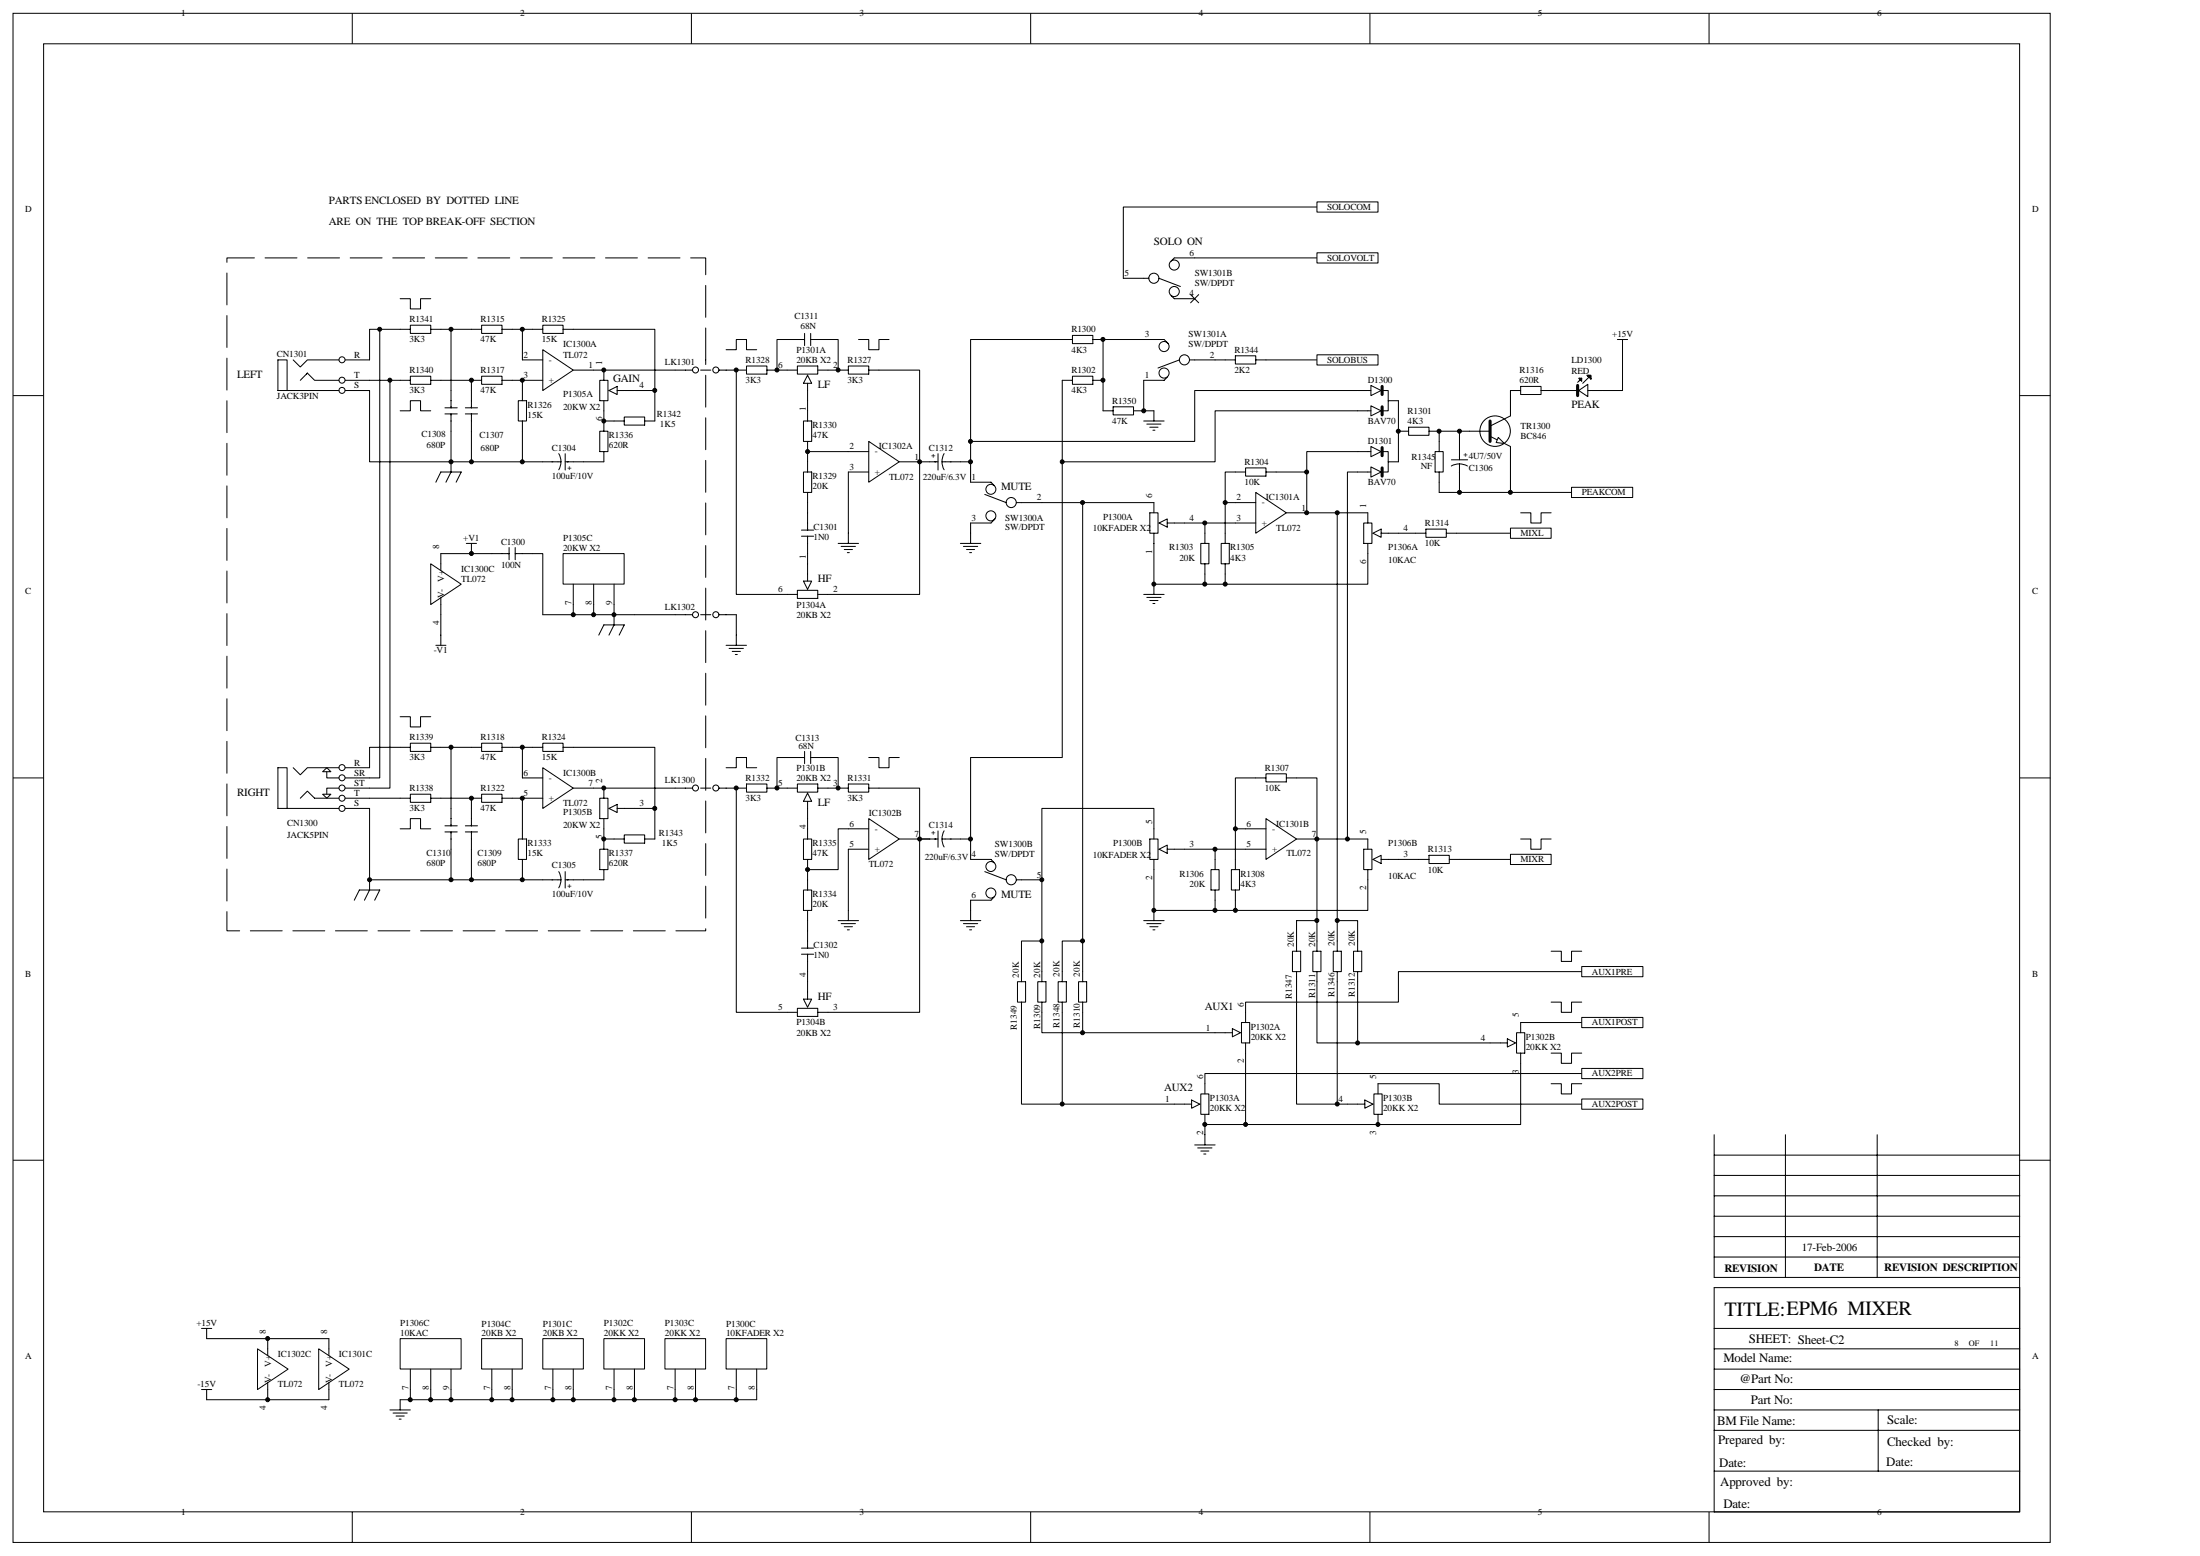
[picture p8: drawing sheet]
<svg xmlns="http://www.w3.org/2000/svg" width="420mm" height="297mm" viewBox="0 0 420 297" stroke-linecap="round" stroke-linejoin="round" font-family="sans-serif">
<g fill="none" stroke="#000" stroke-width=".19">
<path d="M2.5 2.5h389.1v291.9h-389.1zM8.3 8.4h377.4v280.2h-377.4zM67.3 2.5v5.9M132 2.5v5.9M196.8 2.5v5.9M261.6 2.5v5.9M326.4 2.5v5.9M2.5 75.5h5.8M54.8 74.5v-5.8h-1.7v5.8h11.6M56 68.7l1.4 1.4 1.3-1.4h6M58.5 71.4l.2-.2-1.3 1.4M58.7 71.2l1.4 1.4h4.6"/>
<path d="M65.9 74.5h4.7M65.9 68.7h4.7M65.9 72.6h4.7M76.4 72.6h2M76.4 62.9h2M78.4 71.8h3.9v1.6h-3.9zM78.4 62.1h3.9v1.5h-3.9zM82.3 72.6h1.9M82.3 62.9h1.9M90 72.6h2M90 62.9h2M92 62.1h3.9v1.5h-3.9z"/>
<path d="M92 71.8h3.9v1.6h-3.9zM95.9 72.6h1.9M95.9 62.9h1.9M99 76.5h1.6v3.9h-1.6zM99.8 74.5v2M101.7 62.9h2M103.7 62.1h3.8v1.5h-3.8zM107.5 62.9h2M385.7 75.5h5.9M99.8 80.4v1.9M2.5 148.5h5.8M76.4 152.4h2"/>
<path d="M76.4 142.7h2M78.4 151.6h3.9v1.6h-3.9zM78.4 141.9h3.9v1.5h-3.9zM82.3 152.4h1.9M82.3 142.7h1.9M90 152.4h2M90 142.7h2M92 141.9h3.9v1.5h-3.9zM92 151.6h3.9v1.6h-3.9zM95.9 152.4h1.9M95.9 142.7h1.9M99.8 158.2v2"/>
<path d="M101.7 142.7h2M103.7 141.9h3.8v1.5h-3.8zM107.5 142.7h2M385.7 148.5h5.9M99 160.2h1.6v3.9h-1.6zM99.8 164.1v1.9M327.4 216.6v27.3h58.3M341 216.6v27.3M358.5 216.6v27.3M2.5 221.5h5.8M327.4 240h58.3M327.4 236.1h58.3"/>
<path d="M327.4 232.2h58.3M327.4 228.3h58.3M327.4 224.4h58.3M327.4 220.5h58.3M385.7 221.5h5.9M327.4 245.8h58.3v42.8h-58.3zM327.4 253.6h58.3M327.4 257.5h58.3M327.4 261.4h58.3M327.4 265.3h58.3M327.4 269.2h58.3M327.4 273h58.3"/>
<path d="M358.7 269.2v11.6M67.3 288.6v5.9M132 288.6v5.9M196.8 288.6v5.9M261.6 288.6v5.9M326.4 288.6v5.9M327.4 280.8h58.3"/>
<circle cx="65.3" cy="72.6" r=".57"/>
<circle cx="65.3" cy="74.5" r=".57"/>
<circle cx="65.3" cy="68.7" r=".57"/>
</g>
<path d="M103.7 66.8l5.8 3.9-5.8 3.8z" fill="#fff" stroke="#000" stroke-width=".19"/>
<path d="M99.8 68.7h3.9M99.8 72.6h3.9M109.5 70.7h3.9" fill="none" stroke="#000" stroke-width=".19"/>
<path d="M103.7 146.6l5.8 3.9-5.8 3.8z" fill="#fff" stroke="#000" stroke-width=".19"/>
<path d="M99.8 152.4h3.9M99.8 148.5h3.9M109.5 150.5h3.9" fill="none" stroke="#000" stroke-width=".19"/>
<path d="M82.3 107.6l5.8 3.9-5.8 3.9z" fill="#fff" stroke="#000" stroke-width=".19"/>
<g fill="none" stroke="#000" stroke-width=".19">
<path d="M85 77.9h2.3M85 79h2.3M86.1 74.5v3.4M86.1 79v3.3M88.9 77.9h2.3M88.9 79h2.3M90 74.5v3.4M90 79v3.3M114.5 72.6h1.6v3.9h-1.6zM115.3 70.7v1.9M115.3 76.5v1.9M116.3 74.5l1.6-.7v1.5z"/>
<path d="M117.9 74.5h3.3M119.2 79.6h3.9v1.6h-3.9zM128.9 70.7h3.4M133.8 70.7h2M137.3 70.7h3.3M83.2 92.1l1-2h3.9l-1 2M86.1 88.2v1.9l-.9 2M103.7 88.2h3.5M106.7 86.6a3 3 0 0 1 0 3.1M107.9 86.6v3.1M107.9 88.2h3.5M114.5 82.3h1.6v3.9h-1.6z"/>
<path d="M115.3 80.4v1.9M115.3 86.2v2M117.3 80.4h1.9M123.1 80.4h2M84.2 105.7v3.1M84.2 114v3.3M93.9 105.7h3.3M97.2 104.5v2.3M98.4 105.7h3.3M98.4 104.5v2.3M128.9 117.3h3.4M133.8 117.3h2"/>
<path d="M137.3 117.3h3.3M85 157.6h2.3M85 158.8h2.3M86.1 154.3v3.3M86.1 158.8v3.3M88.9 157.6h2.3M88.9 158.8h2.3M90 154.3v3.3M90 158.8v3.3M114.5 152.4h1.6v3.9h-1.6zM115.3 150.5v1.9M115.3 156.3v1.9"/>
<path d="M116.3 154.3l1.6-.7v1.5zM117.9 154.3h3.3M119.2 159.4h3.9v1.6h-3.9zM128.9 150.5h3.4M133.8 150.5h2M137.3 150.5h3.3M103.7 168h3.5M106.7 166.4a3 3 0 0 1 0 3.1M107.9 168h3.5M107.9 166.4v3.1M114.5 162.1h1.6v3.9h-1.6zM115.3 160.2v1.9"/>
<path d="M115.3 166v2M117.3 160.2h1.9M123.1 160.2h2"/>
<circle cx="132.8" cy="70.6" r=".57"/>
<circle cx="136.7" cy="70.6" r=".57"/>
<circle cx="132.8" cy="117.3" r=".57"/>
<circle cx="136.7" cy="117.4" r=".57"/>
<circle cx="132.8" cy="150.4" r=".57"/>
<circle cx="136.7" cy="150.4" r=".57"/>
</g>
<path d="M107.6 105.7h11.6v5.8h-11.6z" fill="#fff"/>
<path d="M84.2 105.7h5.8M103.7 117.3h17.5M107.5 105.7h11.7v5.8h-11.7zM109.5 111.5v3.9M113.4 111.5v3.9M117.3 111.5v3.9M117.3 117.3v2l-1 1.9M114.4 121.2l.9-1.9h3.9l-1 1.9M67.7 171.9l.9-2h3.9l-.9 2M70.6 168v1.9l-1 2" fill="none" stroke="#000" stroke-width=".19"/>
<g fill="#fff" stroke="#000" stroke-width=".19">
<path d="M61.6 147.3l.8-.7 .8 .7z" fill-rule="evenodd"/>
<path d="M61.6 151.6h1.6l-.8 .8z" fill-rule="evenodd"/>
</g>
<g fill="none" stroke="#000" stroke-width=".19">
<path d="M70.6 74.5v13.7h33.1M70.6 72.6h5.8M72.5 62.9v85.6h-6.6M74.5 72.6v77.9h-8.6M76.4 62.9h-5.8v5.8M84.2 72.6h5.8v1.9M84.2 62.9h5.8M86.1 62.9v11.6M97.8 72.6h2M97.8 62.9h3.9M99.8 62.9v5.8M109.5 62.9h15.6v17.5"/>
<path d="M113.4 70.7h15.5M115.3 78.4v2h2M121.2 74.5h3.9M150.3 70.7h2M152.3 69.9h3.9v1.5h-3.9zM154.2 71.6l.8 1.6h-1.6zM154.2 73.2v3.3M156.2 70.7h1.9M86.1 82.3v5.9M90 82.3v5.9M99.8 82.3v5.9M111.4 88.2h3.9"/>
<path d="M89.1 103.7h1.9M90 103.7v2M121.2 117.3h7.7M54.8 154.3v-7.7h-1.7v7.7h11.6M56 146.6l1.4 1.3 1.3-1.3h6M57.4 152.4l1.3-1.4 1.4 1.4h4.6M62.4 147.3v1.2h2.3M64.7 150.5h-2.3v1.1M65.9 154.3h4.7v13.7h33.1M65.9 152.4h10.5M76.4 142.7h-5.8v3.9h-4.7M84.2 152.4h5.8v1.9"/>
<path d="M84.2 142.7h5.8M86.1 142.7v11.6M97.8 152.4h2v5.8M97.8 142.7h3.9M99.8 142.7v5.8M109.5 142.7h15.6v17.5M113.4 150.5h15.5M115.3 158.2v2h2M121.2 154.3h3.9M150.3 150.5h2M152.3 149.7h3.9v1.5h-3.9zM154.2 151.4l.8 1.6h-1.6z"/>
<path d="M154.2 153v3.3M156.2 150.5h1.9M86.1 162.1v5.9M90 162.1v5.9M99.8 166v2M111.4 168h3.9"/>
<circle cx="65.3" cy="150.4" r=".57"/>
<circle cx="65.3" cy="146.5" r=".57"/>
<circle cx="65.3" cy="148.5" r=".57"/>
<circle cx="65.3" cy="152.4" r=".57"/>
<circle cx="65.3" cy="154.3" r=".57"/>
</g>
<path d="M134.8 68.7v-19.5h-91.5v128.5h91.5v-109" fill="none" stroke="#000" stroke-width=".19" stroke-dasharray="6.1 2"/>
<path d="M103.7 255.6h7.7v5.7h-7.7z" fill="#fff"/>
<g fill="none" stroke="#000" stroke-width=".19">
<path d="M150.3 113.5h2M152.3 112.7h3.9v1.5h-3.9zM153.4 110.9h1.6l-.8 1.6zM154.2 107.6v3.3M156.2 113.5h1.9M150.3 193.3h2M152.3 192.5h3.9v1.5h-3.9zM153.4 190.7h1.6l-.8 1.6zM154.2 187.4v3.3M156.2 193.3h1.9M103.7 255.5h7.7v5.8h-7.7zM105.6 261.4v3.9"/>
<path d="M109.5 261.4v3.9"/>
</g>
<path d="M92 255.6h7.7v5.7h-7.7z" fill="#fff"/>
<g fill="none" stroke="#000" stroke-width=".19">
<path d="M140.6 70.7h2M142.6 69.9h3.9v1.5h-3.9zM146.5 70.7h1.9M154.2 78.4v2M160.1 70.7h1.9M162 69.9h3.9v1.5h-3.9zM165.9 70.7h2M153.4 90.1h1.6v3.9h-1.6zM153.4 80.4h1.6v3.9h-1.6zM154.2 84.3v1.9M154.2 88.2v1.9M154.2 94v1.9"/>
<path d="M140.6 150.5h2M142.6 149.7h3.9v1.5h-3.9zM146.5 150.5h1.9M154.2 158.2v2M160.1 150.5h1.9M162 149.7h3.9v1.5h-3.9zM165.9 150.5h2M153.4 169.9h1.6v3.9h-1.6zM153.4 160.2h1.6v3.9h-1.6zM154.2 164.1v1.9M154.2 168v1.9M154.2 173.8v1.9"/>
<path d="M92 255.5h7.7v5.8h-7.7zM93.9 261.4v3.9M97.8 261.4v3.9"/>
</g>
<path d="M165.9 84.3l5.8 3.9-5.8 3.9z" fill="#fff" stroke="#000" stroke-width=".19"/>
<path d="M162 86.2h3.9M162 90.1h3.9M171.7 88.2h3.9" fill="none" stroke="#000" stroke-width=".19"/>
<path d="M165.9 156.3l5.8 3.9-5.8 3.9z" fill="#fff" stroke="#000" stroke-width=".19"/>
<path d="M162 158.2h3.9M162 162.1h3.9M171.7 160.2h3.9" fill="none" stroke="#000" stroke-width=".19"/>
<path d="M49.2 257.5l5.8 3.9-5.8 3.9z" fill="#fff" stroke="#000" stroke-width=".19"/>
<g fill="none" stroke="#000" stroke-width=".19">
<path d="M251.5 39.5h-37v13.6h4.9M221.3 53.1l4.1 1.6M223.7 56.5l.6 .5h3.9M227.4 56.2l1.5 1.6M228.9 56.2l-1.5 1.6M251.5 49.2h-27.2l-.6 .6M140.6 70.7v42.8h9.7M153.7 64.8h-5.3v5.9h1.9M153.7 63.6v2.4M154.2 76.5v1.9M154.8 64.8h5.3v5.9h-2M154.8 63.6v2.4"/>
<path d="M167.9 70.7h7.7v42.8h-17.5M204.8 64h3.9v1.6h-3.9zM204.8 71.8h3.9v1.6h-3.9zM204.8 64.8h-19.4v23.4M204.8 72.6h-1.9v72h-17.5v15.6M208.7 64.8h2M208.7 72.6h2M210.7 78.4h1.9M212.6 77.7h3.9v1.5h-3.9zM216.5 78.4h1.9M218.4 64.8h3.9l.8 .8M220.4 78.4v2"/>
<path d="M222.9 72l-.6 .6h-3.9M225.2 68.7l-4 1.6M227.2 68.7h8.7M235.9 67.9h3.9v1.6h-3.9zM239.8 68.7h11.7M154.2 95.9v5.3M162 86.2h-7.8v2M162 90.1v13.6M175.6 88.2h3.5M179.1 86.6v3.1M179.9 88.2h5.5v3.9h3.9l.5 .5M180.3 86.6a3.2 3.2 0 0 0 0 3.1"/>
<path d="M188.1 94.4l4.1 1.5M190 99.1l-.7 .7h-3.9v3.9M194.1 95.9h4.9M218.4 80.4h3.9M219 81h2.7M219.6 81.6h1.6M220.2 82.1h.4M140.6 117.3v5.9M153.1 101.2h2.3M153.1 102.4h2.3M154.2 102.4v5.2M160.1 103.7h3.9"/>
<path d="M160.6 104.3h2.8M161.2 104.9h1.6M161.8 105.5h.4M183.4 103.7h3.9M184 104.3h2.7M184.6 104.9h1.5M185.2 105.5h.4M138.7 123.2h3.9M139.2 123.8h2.8M139.8 124.4h1.6M140.4 124.9h.4M140.6 150.5v42.8h9.7"/>
<path d="M153.7 144.6h-5.3v5.9h1.9M153.7 143.4v2.4M154.2 156.3v1.9M154.8 144.6h5.3v5.9h-2M154.8 143.4v2.4M167.9 150.5h7.7v42.8h-17.5M179.1 158.6v3.1M180.3 158.6a3.2 3.2 0 0 0 0 3.1M154.2 166v2M154.2 175.7v5.3M160.1 175.7h3.9M160.6 176.3h2.8"/>
<path d="M161.2 176.9h1.6M161.8 177.5h.4M162 162.1v13.6M175.6 160.2h3.5M179.9 160.2h5.5v3.9h3.9l.5 .6M183.4 175.7h3.9M184 176.3h2.7M184.6 176.9h1.5M185.2 177.5h.4M188.1 166.4l4.1 1.6M189.8 171.3l-.5 .6h-3.9v3.8M194.1 168h4.9"/>
<path d="M153.1 181h2.3M153.1 182.2h2.3M154.2 182.2v5.2M194.3 187.4h1.6v3.9h-1.6zM195.1 185.5v1.9M195.1 191.3v2M198.2 187.4h1.6v3.9h-1.6zM199 185.5v1.9M199 191.3v2M202.1 187.4h1.6v3.9h-1.6zM202.9 185.5v1.9M202.9 191.3v2"/>
<path d="M206 187.4h1.5v3.9h-1.5zM206.8 185.5v1.9M206.8 191.3v2M51.1 255.5v3.2M51.1 263.9v3.3"/>
<circle cx="220.4" cy="53.1" r=".96"/>
<circle cx="224.3" cy="55.7" r=".96"/>
<circle cx="224.3" cy="50.6" r=".96"/>
<circle cx="222.3" cy="71.2" r=".96"/>
<circle cx="222.3" cy="66.2" r=".96"/>
<circle cx="226.2" cy="68.7" r=".96"/>
<circle cx="189.2" cy="98.5" r=".96"/>
<circle cx="189.2" cy="93.4" r=".95"/>
<circle cx="193.1" cy="95.9" r=".96"/>
<circle cx="189.2" cy="170.5" r=".96"/>
<circle cx="189.2" cy="165.4" r=".95"/>
<circle cx="193.1" cy="167.9" r=".96"/>
</g>
<g fill="#fff" stroke="#000" stroke-width=".19">
<path d="M251.5 38.5h11.7v2h-11.7z" fill-rule="evenodd"/>
<path d="M251.5 48.3h11.7v1.9h-11.7z" fill-rule="evenodd"/>
<path d="M251.5 67.7h11.7v2h-11.7z" fill-rule="evenodd"/>
</g>
<g fill="none" stroke="#000" stroke-width=".19">
<path d="M247.6 179.6v2M251.5 179.6v2M255.4 179.6v2M259.3 179.6v2M232.1 197.1h3.3M235.4 196.4l1.5 .7-1.5 .8zM237.1 195.2h1.6v3.9h-1.6zM237.9 193.3v1.9M237.9 199.1v1.9M246.8 181.6h1.6v3.9h-1.6zM247.6 185.5v1.9M250.7 181.6h1.6v3.9h-1.6z"/>
<path d="M251.5 185.5v1.9M254.6 181.6h1.6v3.9h-1.6zM255.4 185.5v1.9M258.5 181.6h1.6v3.9h-1.6zM259.3 185.5v1.9M284.6 199.1h3.3M287.9 198.3l1.5 .8-1.5 .8zM289.6 197.1h1.6v3.9h-1.6zM290.4 195.2v1.9M290.4 201v2"/>
</g>
<path d="M115.3 255.6h7.8v5.7h-7.8z" fill="#fff"/>
<g fill="none" stroke="#000" stroke-width=".19">
<path d="M224.3 210.8h3.3M227.6 210l1.5 .8-1.5 .8zM229.3 208.8h1.6v3.9h-1.6zM230.1 206.9v1.9M230.1 212.7v2M257.3 210.8h3.4M260.7 210l1.5 .8-1.5 .8zM262.4 208.8h1.6v3.9h-1.6zM263.2 206.9v1.9M263.2 212.7v2M115.3 255.5h7.8v5.8h-7.8zM117.3 261.4v3.9"/>
<path d="M121.2 261.4v3.9"/>
</g>
<path d="M127 255.6h7.8v5.7h-7.8z" fill="#fff"/>
<path d="M127 255.5h7.8v5.8h-7.8zM128.9 261.4v3.9M132.8 261.4v3.9" fill="none" stroke="#000" stroke-width=".19"/>
<path d="M239.8 94l5.9 3.9-5.9 3.9z" fill="#fff" stroke="#000" stroke-width=".19"/>
<path d="M235.9 95.9h3.9M235.9 99.8h3.9M245.7 97.9h3.9" fill="none" stroke="#000" stroke-width=".19"/>
<path d="M241.8 156.3l5.8 3.9-5.8 3.9z" fill="#fff" stroke="#000" stroke-width=".19"/>
<path d="M237.9 158.2h3.9M237.9 162.1h3.9M247.6 160.2h3.9" fill="none" stroke="#000" stroke-width=".19"/>
<path d="M60.9 257.5l5.8 3.9-5.8 3.9z" fill="#fff" stroke="#000" stroke-width=".19"/>
<path d="M260.4 99.8h1.6v3.9h-1.6zM261.2 97.9v1.9M261.2 103.7v2M262.2 101.8l1.6-.8v1.6zM263.8 101.8h3.3M260.4 162.1h1.6v3.9h-1.6zM261.2 160.2v1.9M261.2 166v2M262.2 164.1l1.6-.8v1.5zM263.8 164.1h3.3M62.8 255.5v3.2M62.8 263.9v3.3" fill="none" stroke="#000" stroke-width=".19"/>
<path d="M76.4 255.6h11.7v5.7h-11.7z" fill="#fff"/>
<g fill="none" stroke="#000" stroke-width=".19">
<path d="M288.5 74.5h1.9M290.4 73.8h3.9v1.5h-3.9zM294.3 74.5h1.9M235.9 90.1h2M237.9 89.3h3.9v1.6h-3.9zM241.8 90.1h1.9M267.1 82.3h1.9M269 81.6h3.9v1.5h-3.9zM272.9 82.3h2M274.1 86.2h1.5v3.9h-1.5zM274.9 84.3v1.9M274.9 90.1v2"/>
<path d="M229.3 103.7h1.6v3.9h-1.6zM230.1 101.8v1.9M230.1 107.6v2M233.2 103.7h1.6v3.9h-1.6zM234 101.8v1.9M234 107.6v2M270.4 101.8h1.9M272.3 101h3.9v1.6h-3.9zM276.2 101.8h2M239.8 148.5h2M241.8 147.7h3.9v1.6h-3.9zM245.7 148.5h1.9"/>
<path d="M231.3 166h1.5v3.9h-1.5zM232.1 164.1v1.9M232.1 169.9v2M235.2 166h1.5v3.9h-1.5zM235.9 164.1v1.9M235.9 169.9v2M271 164.1h1.9M272.9 163.3h3.9v1.5h-3.9zM276.8 164.1h1.9M76.4 255.5h11.7v5.8h-11.7zM78.4 261.4v3.9M82.3 261.4v3.9"/>
<path d="M86.1 261.4v3.9"/>
</g>
<g fill="#fff" stroke="#000" stroke-width=".19">
<path d="M261.8 73.6l2 .9-2 1z" fill-rule="evenodd"/>
<path d="M261.8 77.5l2 .9-2 1z" fill-rule="evenodd"/>
</g>
<path d="M259.3 74.5h2.5M259.3 78.4h2.5M264.1 74.5h1v3.9h-1M265.1 76.5h2" fill="none" stroke="#000" stroke-width=".19"/>
<path d="M264 73.8v1.5M264 77.7v1.5" fill="none" stroke="#000" stroke-width=".58"/>
<g fill="#fff" stroke="#000" stroke-width=".19">
<path d="M261.8 85.2l2 1-2 1z" fill-rule="evenodd"/>
<path d="M261.8 89.1l2 1-2 1z" fill-rule="evenodd"/>
</g>
<path d="M288.5 76.5v1.9M288.5 79.4l-3.9 1.9M259.3 86.2h2.5M259.3 90.1h2.5M264.1 86.2h1v3.9h-1M265.1 88.2h2M280.7 82.3h3.7M284.6 83.3l3.9 1.9M288.5 86.2v2" fill="none" stroke="#000" stroke-width=".19"/>
<path d="M264 85.4v1.6M264 89.3v1.6" fill="none" stroke="#000" stroke-width=".58"/>
<path d="M286.1 83.5l1.2 1.2-1.6-.2z" fill="#fff" stroke="#000" stroke-width=".19"/>
<g fill="none" stroke="#000" stroke-width=".19">
<path d="M288.5 78.4v1M298.2 74.5h1.9M304 74.5h2M288.5 85.2v1"/>
<circle cx="285.5" cy="82.3" r="2.91"/>
</g>
<path d="M284.6 80.4v3.9" fill="none" stroke="#000" stroke-width=".58"/>
<path d="M301.5 74.5l1.7-1.1v2.3z" fill="#fff" stroke="#000" stroke-width=".19"/>
<g fill="none" stroke="#000" stroke-width=".19">
<path d="M259.3 74.5h-31.1v9.8h-42.8M259.3 78.4h-27.2v9.8h-29.2M267.1 76.5v11.7M288.5 74.5v2M296.2 74.5h2M300.1 74.5h1M301.7 72.2l.2 .4M302.1 72.2v.6l-.6-.6h.6l-.8 .8M303.2 74.5h.8M303.5 72l.3 .4v-.2M303.5 71.6l-.3 .2M303.6 71.8v.2"/>
<path d="M303.8 72.2v-.6h-.7l.4 .4-1.2 1.2M303.8 71.8h-.3l.3 .4M308.9 64.8h1.9M309.9 64.8v9.7h-3.9M199 95.9h7.8v89.6M234 95.9h1.9M235.9 90.1h-1.9v11.7M235.9 99.8h-5.8v2M243.7 90.1h5.9M255.4 97.9v81.7M259.3 86.2h-9.7v11.7h11.6M259.3 90.1h-2v70.1"/>
<path d="M277.2 89a3.2 3.2 0 0 1 3.1 0M277.2 87.8h3.1M278.7 82.3v5.5M278.7 88.6v3.5M280.7 82.3h-5.8v2M288.5 88.2v5.8h-13.6M290.4 97.9h2v1.9h1.9v-1.9h1.9M218.4 113.5h3.9M219 114h2.7M219.6 114.6h1.6M220.2 115.2h.4M220.4 111.5v2"/>
<path d="M261.2 105.7v5.8h-31.1M267.1 101.8h3.3M278.2 101.8h10.3M235.9 158.2h2M239.8 148.5h-3.9v15.6M247.6 148.5h3.9v11.7M199 179.6h-3.9v5.9M199 168v17.5M206.8 179.6h-3.9v5.9M218.4 175.7h3.9M219 176.3h2.7M219.6 176.9h1.6"/>
<path d="M220.2 177.5h.4M220.4 173.8v1.9M237.9 162.1h-5.8v2M251.5 160.2h9.7M251.5 175.7h-3.9v3.9M251.5 160.2v19.4M255.4 175.7h3.9v3.9M261.2 168v5.8h-29.1M267.1 164.1h3.9M278.7 164.1h9.8M290.4 160.2h2v1.9h1.9v-1.9h1.9M195.1 193.3v17.5h7.8"/>
<path d="M199 193.3v3.8h7.8M202.9 193.3v17.5h21.4M206.8 193.3v3.8h25.3M247.6 187.4v23.4h7.8M251.5 187.4v11.7h33.1M255.4 187.4v23.4h1.9M259.3 187.4v11.7M290.4 195.2h11.7M296.2 181.6h2v1.9h1.9v-1.9h2M296.2 191.3h2v2h1.9v-2h2M302.1 185.5h-35v5.8h-29.2v2M228.2 218.6h3.9"/>
<path d="M228.7 219.1h2.8M229.3 219.7h1.6M237.9 201v13.7M263.2 206.9h11.7v3.9h27.2M290.4 203v11.7h-60.3v3.9M296.2 201h2v2h1.9v-2h2M296.2 206.9h2v1.9h1.9v-1.9h2M302.1 204.9h-72v2M229.9 220.3h.4"/>
</g>
<path d="M301.3 73.6v1.9" fill="none" stroke="#000" stroke-width=".58"/>
<g fill="#fff" stroke="#000" stroke-width=".19">
<path d="M288.5 100.8h7.7v2h-7.7z" fill-rule="evenodd"/>
<path d="M288.5 163.1h7.7v1.9h-7.7z" fill-rule="evenodd"/>
<path d="M300.1 93h11.7v2h-11.7z" fill-rule="evenodd"/>
</g>
<path d="M288.5 94h11.6" fill="none" stroke="#000" stroke-width=".19"/>
<g fill="#fff" stroke="#000" stroke-width=".19">
<path d="M302.1 184.5h11.7v2h-11.7z" fill-rule="evenodd"/>
<path d="M302.1 194.2h11.7v2h-11.7z" fill-rule="evenodd"/>
<path d="M302.1 209.8h11.7v2h-11.7z" fill-rule="evenodd"/>
<path d="M302.1 204h11.7v1.9h-11.7z" fill-rule="evenodd"/>
</g>
<g fill="none" stroke="#000" stroke-width=".19">
<path d="M76.4 57h2v2h1.9v-2h2M76.4 78.4h2v-1.9h1.9v1.9h2M99.8 72.6v1.9M138.7 66.8h1.9v-2h2v2h1.9M164 64.8h1.9v2h2v-2h1.9M218.4 64.8h-7.7v13.6M218.4 72.6v5.8h2M206.8 95.9h13.6v2M219.6 97.9h1.6v3.9h-1.6zM221.3 99.8l1.6-.7v1.5zM222.9 99.8h7.2M274.9 92.1v1.9"/>
<path d="M278.7 92.1v1.9M84.2 117.3v5.9M109.5 115.4v1.9M113.4 115.4v1.9M117.3 115.4v1.9M220.4 101.8v9.7h9.7v-1.9M234 109.6v1.9M76.4 136.8h2v2h1.9v-2h2M83.2 123.2h2M76.4 158.2h2v-1.9h1.9v1.9h2M138.7 146.6h1.9v-2h2v2h1.9M165.9 144.6h2v2h1.9v-2h1.9"/>
<path d="M219.6 160.2h1.6v3.9h-1.6zM220.4 164.1v9.7h11.7v-1.9M220.4 160.2v-5.9h-21.4v13.7M221.3 162.1l1.6-.8v1.6zM222.9 162.1h9.2M235.9 171.9v1.9M38.5 253.6h1.9M39.5 253.6v1.9h23.3M38.5 265.3h1.9M39.5 265.3v1.9h23.3M74.5 269.2h3.9M75.1 269.7h2.7"/>
<path d="M75.6 270.3h1.6M76.2 270.9h.4M78.4 265.3v1.9M82.3 265.3v1.9M86.1 265.3v1.9M93.9 265.3v1.9M97.8 265.3v1.9M105.6 265.3v1.9M109.5 265.3v1.9M117.3 265.3v1.9M121.2 265.3v1.9M128.9 265.3v1.9"/>
<path d="M144.5 267.2h-68.1v2"/>
</g>
<path d="M138.7 255.6h7.7v5.7h-7.7z" fill="#fff"/>
<path d="M90 105.7h3.9M101.7 105.7h2v11.6M162 158.2h-1.9v7.8h-5.9M138.7 255.5h7.7v5.8h-7.7zM132.8 265.3v1.9M140.6 261.4v5.8M144.5 261.4v5.8" fill="none" stroke="#000" stroke-width=".19"/>
<g fill="#000" stroke="#000" stroke-width=".19">
<circle cx="72.5" cy="62.9" r=".38"/>
<circle cx="74.5" cy="72.6" r=".38"/>
<circle cx="86.1" cy="62.9" r=".38"/>
<circle cx="90" cy="72.6" r=".38"/>
<circle cx="99.7" cy="72.6" r=".38"/>
<circle cx="99.8" cy="62.9" r=".38"/>
<circle cx="115.3" cy="70.6" r=".38"/>
<circle cx="125" cy="74.5" r=".38"/>
<circle cx="140.6" cy="70.6" r=".38"/>
<circle cx="148.4" cy="70.6" r=".38"/>
<circle cx="160.1" cy="70.6" r=".38"/>
<circle cx="210.6" cy="72.6" r=".38"/>
<circle cx="210.6" cy="64.8" r=".38"/>
<circle cx="218.4" cy="78.4" r=".38"/>
<circle cx="86.1" cy="88.2" r=".38"/>
<circle cx="90" cy="88.2" r=".38"/>
<circle cx="99.7" cy="88.2" r=".38"/>
<circle cx="115.3" cy="80.4" r=".38"/>
<circle cx="154.2" cy="86.2" r=".38"/>
<circle cx="175.6" cy="88.2" r=".38"/>
<circle cx="185.3" cy="84.3" r=".38"/>
<circle cx="185.3" cy="88.2" r=".38"/>
<circle cx="202.9" cy="88.2" r=".38"/>
<circle cx="206.7" cy="95.9" r=".38"/>
<circle cx="230.1" cy="99.8" r=".38"/>
<circle cx="234" cy="95.9" r=".38"/>
<circle cx="249.5" cy="90.1" r=".38"/>
<circle cx="249.5" cy="97.9" r=".38"/>
<circle cx="255.4" cy="97.9" r=".38"/>
<circle cx="267" cy="82.3" r=".38"/>
<circle cx="274.8" cy="82.3" r=".38"/>
<circle cx="278.7" cy="82.3" r=".38"/>
<circle cx="278.7" cy="94" r=".38"/>
<circle cx="288.5" cy="94" r=".38"/>
<circle cx="90" cy="105.7" r=".38"/>
<circle cx="109.5" cy="117.3" r=".38"/>
<circle cx="113.4" cy="117.3" r=".38"/>
<circle cx="117.3" cy="117.3" r=".38"/>
<circle cx="220.4" cy="111.5" r=".38"/>
<circle cx="230.1" cy="111.5" r=".38"/>
<circle cx="234" cy="111.5" r=".38"/>
<circle cx="86.1" cy="142.6" r=".38"/>
<circle cx="90" cy="152.4" r=".38"/>
<circle cx="99.7" cy="142.6" r=".38"/>
<circle cx="99.7" cy="152.4" r=".38"/>
<circle cx="115.3" cy="150.4" r=".38"/>
<circle cx="125" cy="154.3" r=".38"/>
<circle cx="140.6" cy="150.4" r=".38"/>
<circle cx="148.4" cy="150.4" r=".38"/>
<circle cx="160.1" cy="150.4" r=".38"/>
<circle cx="235.9" cy="158.2" r=".38"/>
<circle cx="70.6" cy="167.9" r=".38"/>
<circle cx="86.1" cy="167.9" r=".38"/>
<circle cx="90" cy="167.9" r=".38"/>
<circle cx="99.8" cy="167.9" r=".38"/>
<circle cx="115.3" cy="160.2" r=".38"/>
<circle cx="154.2" cy="166" r=".38"/>
<circle cx="175.6" cy="160.2" r=".38"/>
<circle cx="185.3" cy="160.2" r=".38"/>
<circle cx="199" cy="179.6" r=".38"/>
<circle cx="199" cy="167.9" r=".38"/>
<circle cx="206.7" cy="179.6" r=".38"/>
<circle cx="220.4" cy="173.8" r=".38"/>
<circle cx="232" cy="173.8" r=".38"/>
<circle cx="232" cy="162.1" r=".38"/>
<circle cx="235.9" cy="173.8" r=".38"/>
<circle cx="251.5" cy="175.7" r=".38"/>
<circle cx="251.5" cy="160.2" r=".38"/>
<circle cx="255.4" cy="175.7" r=".38"/>
<circle cx="257.3" cy="160.2" r=".38"/>
<circle cx="206.7" cy="197.1" r=".38"/>
<circle cx="259.3" cy="199.1" r=".38"/>
<circle cx="202.9" cy="210.8" r=".38"/>
<circle cx="230.1" cy="214.6" r=".38"/>
<circle cx="237.9" cy="214.6" r=".38"/>
<circle cx="255.4" cy="210.8" r=".38"/>
<circle cx="263.2" cy="214.6" r=".38"/>
<circle cx="51.1" cy="255.5" r=".38"/>
<circle cx="51.1" cy="267.2" r=".38"/>
<circle cx="78.3" cy="267.2" r=".38"/>
<circle cx="82.2" cy="267.2" r=".38"/>
<circle cx="86.1" cy="267.2" r=".38"/>
<circle cx="93.9" cy="267.2" r=".38"/>
<circle cx="97.8" cy="267.2" r=".38"/>
<circle cx="105.6" cy="267.2" r=".38"/>
<circle cx="109.5" cy="267.2" r=".38"/>
<circle cx="117.3" cy="267.2" r=".38"/>
<circle cx="121.1" cy="267.2" r=".38"/>
<circle cx="128.9" cy="267.2" r=".38"/>
<circle cx="132.8" cy="267.2" r=".38"/>
<circle cx="140.6" cy="267.2" r=".38"/>
</g>
<text font-size="3.9" x="329.3" y="251.2">TITLE:EPM6 MIXER</text>
<g font-size="2.5">
<text x="334" y="256.3">SHEET: Sheet-C2</text>
<text x="329.1" y="260">Model Name:</text>
<text x="332.2" y="264.1">@Part No:</text>
<text x="334.4" y="268">Part No:</text>
<text x="328" y="272.1">BM File Name:</text>
<text x="328.2" y="275.6">Prepared by:</text>
<text x="360.4" y="276">Checked by:</text>
<text x="360.4" y="271.9">Scale:</text>
<text x="328.3" y="280.1">Date:</text>
<text x="360.2" y="279.9">Date:</text>
<text x="328.5" y="283.8">Approved by:</text>
<text x="329.1" y="287.8">Date:</text>
</g>
<g font-size="2.1">
<text x="62.8" y="39">PARTS ENCLOSED BY DOTTED LINE</text>
<text x="62.8" y="42.9">ARE ON THE TOP BREAK-OFF SECTION</text>
<text x="220.4" y="46.8">SOLO ON</text>
<text x="45.3" y="72.1">LEFT</text>
<text x="117.1" y="72.9">GAIN</text>
<text x="156.2" y="74">LF</text>
<text x="300.1" y="77.9">PEAK</text>
<text x="191.2" y="93.5">MUTE</text>
<text x="156.2" y="111">HF</text>
<text x="45.3" y="151.9">RIGHT</text>
<text x="156.2" y="153.8">LF</text>
<text x="191.2" y="171.4">MUTE</text>
<text x="156.2" y="190.8">HF</text>
<text x="230.1" y="192.8">AUX1</text>
<text x="222.3" y="208.3">AUX2</text>
<text x="344.1" y="238.9">17-Feb-2006</text>
<text x="329.3" y="242.8">REVISION</text>
<text x="346.4" y="242.6">DATE</text>
<text x="359.9" y="242.6">REVISION DESCRIPTION</text>
</g>
<g font-size="1.8">
<text x="34.6" y="3.1">1</text>
<text x="99.4" y="3.1">2</text>
<text x="164.2" y="3.1">3</text>
<text x="228.9" y="3.1">4</text>
<text x="293.7" y="3.1">5</text>
<text x="358.5" y="3.1">6</text>
<text x="4.8" y="40.4">D</text>
<text x="253.5" y="40.1">SOLOCOM</text>
<text x="388.1" y="40.4">D</text>
<text x="214.7" y="52.7">5</text>
<text x="227.2" y="48.8">6</text>
<text x="228.2" y="52.7">SW1301B</text>
<text x="253.5" y="49.8">SOLOVOLT</text>
<text x="227.2" y="56.6">4</text>
<text x="228.2" y="54.7">SW/DPDT</text>
<text x="78.2" y="61.5">R1341</text>
<text x="78.2" y="65.4">3K3</text>
<text x="91.8" y="61.5">R1315</text>
<text x="91.8" y="65.4">47K</text>
<text x="103.5" y="61.5">R1325</text>
<text x="103.5" y="65.4">15K</text>
<text x="151.7" y="60.9">C1311</text>
<text x="152.9" y="62.8">68N</text>
<text x="204.6" y="63.4">R1300</text>
<text x="218.6" y="64.4">3</text>
<text x="227" y="64.4">SW1301A</text>
<text x="307.9" y="64.4">+15V</text>
<text x="52.9" y="68.1">CN1301</text>
<text x="67.7" y="68.3">R</text>
<text x="78.2" y="71.2">R1340</text>
<text x="91.8" y="71.2">R1317</text>
<text x="100" y="68.3">2</text>
<text x="104.8" y="69.3">-</text>
<text x="107.5" y="66.3">IC1300A</text>
<text x="107.5" y="68.3">TL072</text>
<text x="112.4" y="70.2">1</text>
<text x="115" y="69.7" transform="rotate(-90 115 69.7)">1</text>
<text x="127" y="69.6">LK1301</text>
<text x="142.4" y="69.3">R1328</text>
<text x="148.6" y="70.2">6</text>
<text x="152.1" y="67.3">P1301A</text>
<text x="152.1" y="69.3">20KB X2</text>
<text x="159.1" y="70.2">2</text>
<text x="161.8" y="69.3">R1327</text>
<text x="204.6" y="67.3">4K3</text>
<text x="204.6" y="71.2">R1302</text>
<text x="227" y="66.3">SW/DPDT</text>
<text x="231.1" y="68.3">2</text>
<text x="235.7" y="67.3">R1344</text>
<text x="235.7" y="71.2">2K2</text>
<text x="253.5" y="69.3">SOLOBUS</text>
<text x="290.2" y="71.2">R1316</text>
<text x="300.1" y="69.3">LD1300</text>
<text x="300.1" y="71.4">RED</text>
<text x="52.9" y="76.3">JACK3PIN</text>
<text x="67.7" y="72.2">T</text>
<text x="67.7" y="74.1">S</text>
<text x="78.2" y="75.1">3K3</text>
<text x="91.8" y="75.1">47K</text>
<text x="100" y="72.2">3</text>
<text x="100.7" y="77.8">R1326</text>
<text x="104.8" y="73.2">+</text>
<text x="107.5" y="75.9">P1305A</text>
<text x="122.1" y="74.1">4</text>
<text x="142.4" y="73.2">3K3</text>
<text x="161.8" y="73.2">3K3</text>
<text x="204.6" y="75.1">4K3</text>
<text x="212.4" y="77">R1350</text>
<text x="218.6" y="72.2">1</text>
<text x="261.2" y="73.2">D1300</text>
<text x="290.2" y="73.2">620R</text>
<text x="80.5" y="83.5">C1308</text>
<text x="91.6" y="83.7">C1307</text>
<text x="100.7" y="79.8">15K</text>
<text x="107.5" y="78.2">20KW X2</text>
<text x="115" y="80.4" transform="rotate(-90 115 80.4)">6</text>
<text x="116.3" y="83.7">R1336</text>
<text x="125.4" y="79.6">R1342</text>
<text x="126" y="81.5">1K5</text>
<text x="153.9" y="78.4" transform="rotate(-90 153.9 78.4)">1</text>
<text x="155.2" y="81.7">R1330</text>
<text x="155.2" y="83.7">47K</text>
<text x="212.4" y="80.9">47K</text>
<text x="261.2" y="80.9">BAV70</text>
<text x="268.8" y="79">R1301</text>
<text x="268.8" y="80.9">4K3</text>
<text x="290.4" y="81.9">TR1300</text>
<text x="290.4" y="83.8">BC846</text>
<text x="81.5" y="85.6">680P</text>
<text x="91.8" y="86">680P</text>
<text x="105.4" y="86">C1304</text>
<text x="116.3" y="85.6">620R</text>
<text x="162.2" y="85.8">2</text>
<text x="162.2" y="89.7">3</text>
<text x="167.1" y="86.8">-</text>
<text x="167.9" y="85.8">IC1302A</text>
<text x="174.7" y="87.7">1</text>
<text x="177.4" y="86">C1312</text>
<text x="237.7" y="88.7">R1304</text>
<text x="261.2" y="84.8">D1301</text>
<text x="269.6" y="87.7">R1345</text>
<text x="271.3" y="89.5">NF</text>
<text x="280.5" y="89.9">C1306</text>
<text x="280.5" y="87.5">4U7/50V</text>
<text x="105.4" y="91.4">100uF/10V</text>
<text x="155.2" y="91.4">R1329</text>
<text x="155.2" y="93.4">20K</text>
<text x="167.1" y="90.7">+</text>
<text x="169.8" y="91.6">TL072</text>
<text x="176.2" y="91.6">220uF/6.3V</text>
<text x="185.6" y="91.6">1</text>
<text x="198" y="95.5">2</text>
<text x="220" y="95" transform="rotate(-90 220 95)">6</text>
<text x="236.1" y="95.5">2</text>
<text x="237.7" y="92.6">10K</text>
<text x="241.8" y="95.5">IC1301A</text>
<text x="261.2" y="92.6">BAV70</text>
<text x="302.1" y="94.6">PEAKCOM</text>
<text x="155.4" y="101.2">C1301</text>
<text x="185.6" y="99.4">3</text>
<text x="192" y="99.4">SW1300A</text>
<text x="192" y="101.2">SW/DPDT</text>
<text x="208.7" y="101.4">10KFADER X2</text>
<text x="210.7" y="99.2">P1300A</text>
<text x="227.2" y="99.4">4</text>
<text x="236.1" y="99.4">3</text>
<text x="241" y="96.5">-</text>
<text x="241" y="100.4">+</text>
<text x="243.7" y="101.4">TL072</text>
<text x="248.6" y="97.5">1</text>
<text x="260.9" y="96.9" transform="rotate(-90 260.9 96.9)">1</text>
<text x="268" y="101.4">4</text>
<text x="272.1" y="100.4">R1314</text>
<text x="83.9" y="104.7" transform="rotate(-90 83.9 104.7)">8</text>
<text x="88.5" y="103.3">+V1</text>
<text x="95.7" y="104.1">C1300</text>
<text x="107.5" y="103.3">P1305C</text>
<text x="107.5" y="105.3">20KW X2</text>
<text x="153.9" y="106.7" transform="rotate(-90 153.9 106.7)">1</text>
<text x="155.4" y="103.1">1N0</text>
<text x="220" y="105.7" transform="rotate(-90 220 105.7)">1</text>
<text x="223.3" y="105.1">R1303</text>
<text x="225.2" y="107">20K</text>
<text x="235" y="105.1">R1305</text>
<text x="235" y="107">4K3</text>
<text x="260.9" y="107.6" transform="rotate(-90 260.9 107.6)">6</text>
<text x="265.1" y="105.1">P1306A</text>
<text x="265.1" y="107.4">10KAC</text>
<text x="272.1" y="104.3">10K</text>
<text x="290.4" y="102.3">MIXL</text>
<text x="4.8" y="113.4">C</text>
<text x="84.8" y="111.1" transform="rotate(-90 84.8 111.1)">V+</text>
<text x="88.1" y="109.2">IC1300C</text>
<text x="88.1" y="111.1">TL072</text>
<text x="95.7" y="108.4">100N</text>
<text x="148.6" y="113.1">6</text>
<text x="159.1" y="113.1">2</text>
<text x="388.1" y="113.4">C</text>
<text x="83.9" y="119.3" transform="rotate(-90 83.9 119.3)">4</text>
<text x="84.8" y="114.2" transform="rotate(-90 84.8 114.2)">V-</text>
<text x="109.1" y="115.4" transform="rotate(-90 109.1 115.4)">7</text>
<text x="113" y="115.4" transform="rotate(-90 113 115.4)">8</text>
<text x="116.9" y="115.4" transform="rotate(-90 116.9 115.4)">9</text>
<text x="127" y="116.4">LK1302</text>
<text x="152.1" y="116">P1304A</text>
<text x="152.1" y="117.9">20KB X2</text>
<text x="82.8" y="124.7">-V1</text>
<text x="78.2" y="141.3">R1339</text>
<text x="91.8" y="141.3">R1318</text>
<text x="103.5" y="141.3">R1324</text>
<text x="151.9" y="141.5">C1313</text>
<text x="152.5" y="143">68N</text>
<text x="67.7" y="146.1">R</text>
<text x="67.7" y="148.1">SR</text>
<text x="78.2" y="145.2">3K3</text>
<text x="91.8" y="145.2">47K</text>
<text x="100" y="148.1">6</text>
<text x="103.5" y="145.2">15K</text>
<text x="104.8" y="149.1">-</text>
<text x="107.5" y="148.1">IC1300B</text>
<text x="115" y="149.5" transform="rotate(-90 115 149.5)">2</text>
<text x="127" y="149.4">LK1300</text>
<text x="142.4" y="149.1">R1332</text>
<text x="152.1" y="147.1">P1301B</text>
<text x="152.1" y="149.1">20KB X2</text>
<text x="161.8" y="149.1">R1331</text>
<text x="241.6" y="147.1">R1307</text>
<text x="67.7" y="150">ST</text>
<text x="67.7" y="152">T</text>
<text x="67.7" y="153.9">S</text>
<text x="78.2" y="151">R1338</text>
<text x="78.2" y="154.9">3K3</text>
<text x="91.8" y="151">R1322</text>
<text x="91.8" y="154.9">47K</text>
<text x="100" y="152">5</text>
<text x="104.8" y="152.9">+</text>
<text x="107.5" y="153.9">TL072</text>
<text x="107.5" y="155.7">P1305B</text>
<text x="112.4" y="150">7</text>
<text x="122.1" y="153.9">3</text>
<text x="142.4" y="152.9">3K3</text>
<text x="148.6" y="150">5</text>
<text x="159.1" y="150">3</text>
<text x="161.8" y="152.9">3K3</text>
<text x="165.9" y="155.9">IC1302B</text>
<text x="241.6" y="151">10K</text>
<text x="54.8" y="157.6">CN1300</text>
<text x="54.8" y="159.9">JACK5PIN</text>
<text x="100.7" y="161.5">R1333</text>
<text x="107.5" y="158">20KW X2</text>
<text x="115" y="160.2" transform="rotate(-90 115 160.2)">5</text>
<text x="125.8" y="159.6">R1343</text>
<text x="126.4" y="161.5">1K5</text>
<text x="153.9" y="158.2" transform="rotate(-90 153.9 158.2)">4</text>
<text x="155.2" y="161.5">R1335</text>
<text x="162.2" y="161.7">5</text>
<text x="162.2" y="157.8">6</text>
<text x="167.1" y="158.8">-</text>
<text x="174.7" y="159.7">7</text>
<text x="177.4" y="158">C1314</text>
<text x="190" y="161.7">SW1300B</text>
<text x="212.6" y="161.5">P1300B</text>
<text x="220" y="157.2" transform="rotate(-90 220 157.2)">5</text>
<text x="227.2" y="161.7">3</text>
<text x="238.1" y="161.7">5</text>
<text x="238.1" y="157.8">6</text>
<text x="242.9" y="158.8">-</text>
<text x="243.7" y="157.8">IC1301B</text>
<text x="250.5" y="159.7">7</text>
<text x="260.9" y="159.2" transform="rotate(-90 260.9 159.2)">5</text>
<text x="265.1" y="161.5">P1306B</text>
<text x="81.5" y="163.4">C1310</text>
<text x="81.5" y="165.4">680P</text>
<text x="91.2" y="163.4">C1309</text>
<text x="91.2" y="165.4">680P</text>
<text x="100.7" y="163.4">15K</text>
<text x="105.4" y="165.8">C1305</text>
<text x="116.3" y="163.4">R1337</text>
<text x="116.3" y="165.4">620R</text>
<text x="155.2" y="163.4">47K</text>
<text x="165.9" y="165.6">TL072</text>
<text x="167.1" y="162.7">+</text>
<text x="176.6" y="164.2">220uF/6.3V</text>
<text x="185.6" y="163.6">4</text>
<text x="190" y="163.6">SW/DPDT</text>
<text x="198" y="167.5">5</text>
<text x="208.7" y="163.8">10KFADER X2</text>
<text x="220" y="168" transform="rotate(-90 220 168)">2</text>
<text x="225.2" y="167.3">R1306</text>
<text x="236.9" y="167.3">R1308</text>
<text x="242.9" y="162.7">+</text>
<text x="245.7" y="163.4">TL072</text>
<text x="265.1" y="167.7">10KAC</text>
<text x="268" y="163.6">3</text>
<text x="272.7" y="162.7">R1313</text>
<text x="272.7" y="166.6">10K</text>
<text x="290.4" y="164.6">MIXR</text>
<text x="105.4" y="171.2">100uF/10V</text>
<text x="155.2" y="171.2">R1334</text>
<text x="155.2" y="173.2">20K</text>
<text x="185.6" y="171.4">6</text>
<text x="227.2" y="169.3">20K</text>
<text x="236.9" y="169.3">4K3</text>
<text x="260.9" y="169.9" transform="rotate(-90 260.9 169.9)">2</text>
<text x="155.4" y="181">C1302</text>
<text x="155.4" y="182.9">1N0</text>
<text x="247.1" y="180.8" transform="rotate(-90 247.1 180.8)">20K</text>
<text x="251.2" y="180.8" transform="rotate(-90 251.2 180.8)">20K</text>
<text x="254.9" y="180.6" transform="rotate(-90 254.9 180.6)">20K</text>
<text x="258.8" y="180.6" transform="rotate(-90 258.8 180.6)">20K</text>
<text x="4.8" y="186.4">B</text>
<text x="153.9" y="186.5" transform="rotate(-90 153.9 186.5)">4</text>
<text x="194.6" y="186.6" transform="rotate(-90 194.6 186.6)">20K</text>
<text x="198.6" y="186.6" transform="rotate(-90 198.6 186.6)">20K</text>
<text x="202.3" y="186.5" transform="rotate(-90 202.3 186.5)">20K</text>
<text x="206.2" y="186.5" transform="rotate(-90 206.2 186.5)">20K</text>
<text x="246.7" y="190.7" transform="rotate(-90 246.7 190.7)">R1347</text>
<text x="251.2" y="190.5" transform="rotate(-90 251.2 190.5)">R1311</text>
<text x="254.9" y="190.3" transform="rotate(-90 254.9 190.3)">R1346</text>
<text x="258.8" y="190.3" transform="rotate(-90 258.8 190.3)">R1312</text>
<text x="304" y="186">AUX1PRE</text>
<text x="388.1" y="186.4">B</text>
<text x="148.6" y="192.8">5</text>
<text x="152.1" y="195.7">P1304B</text>
<text x="152.1" y="197.7">20KB X2</text>
<text x="159.1" y="192.8">3</text>
<text x="194.2" y="196.6" transform="rotate(-90 194.2 196.6)">R1349</text>
<text x="198.6" y="196.4" transform="rotate(-90 198.6 196.4)">R1309</text>
<text x="202.3" y="196.2" transform="rotate(-90 202.3 196.2)">R1348</text>
<text x="206.2" y="196.2" transform="rotate(-90 206.2 196.2)">R1310</text>
<text x="230.3" y="196.7">1</text>
<text x="237.5" y="192.3" transform="rotate(-90 237.5 192.3)">6</text>
<text x="238.9" y="196.5">P1302A</text>
<text x="290.1" y="194.2" transform="rotate(-90 290.1 194.2)">5</text>
<text x="304" y="195.7">AUX1POST</text>
<text x="237.5" y="203" transform="rotate(-90 237.5 203)">2</text>
<text x="238.9" y="198.5">20KK X2</text>
<text x="282.8" y="198.7">4</text>
<text x="291.4" y="198.5">P1302B</text>
<text x="291.4" y="200.4">20KK X2</text>
<text x="229.8" y="205.9" transform="rotate(-90 229.8 205.9)">6</text>
<text x="262.8" y="205.9" transform="rotate(-90 262.8 205.9)">5</text>
<text x="290.1" y="204.9" transform="rotate(-90 290.1 204.9)">3</text>
<text x="304" y="205.5">AUX2PRE</text>
<text x="222.5" y="210.4">1</text>
<text x="231.1" y="210.2">P1303A</text>
<text x="231.1" y="212.1">20KK X2</text>
<text x="255.6" y="210.4">4</text>
<text x="264.1" y="210.2">P1303B</text>
<text x="264.1" y="212.1">20KK X2</text>
<text x="304" y="211.3">AUX2POST</text>
<text x="229.8" y="216.6" transform="rotate(-90 229.8 216.6)">2</text>
<text x="262.8" y="216.6" transform="rotate(-90 262.8 216.6)">3</text>
<text x="37.5" y="253.2">+15V</text>
<text x="50.8" y="254.6" transform="rotate(-90 50.8 254.6)">8</text>
<text x="62.5" y="254.6" transform="rotate(-90 62.5 254.6)">8</text>
<text x="76.4" y="253.2">P1306C</text>
<text x="76.4" y="255.1">10KAC</text>
<text x="92" y="253.4">P1304C</text>
<text x="92" y="255.1">20KB X2</text>
<text x="103.7" y="253.4">P1301C</text>
<text x="103.7" y="255.1">20KB X2</text>
<text x="115.3" y="253.2">P1302C</text>
<text x="115.3" y="255.1">20KK X2</text>
<text x="127" y="253.2">P1303C</text>
<text x="127" y="255.1">20KK X2</text>
<text x="138.7" y="253.4">P1300C</text>
<text x="138.7" y="255.1">10KFADER X2</text>
<text x="4.8" y="259.4">A</text>
<text x="51.8" y="261" transform="rotate(-90 51.8 261)">V+</text>
<text x="53.1" y="259">IC1302C</text>
<text x="63.4" y="261" transform="rotate(-90 63.4 261)">V+</text>
<text x="64.7" y="259">IC1301C</text>
<text x="388.1" y="259.4">A</text>
<text x="37.7" y="264.8">-15V</text>
<text x="50.8" y="269.2" transform="rotate(-90 50.8 269.2)">4</text>
<text x="51.8" y="264.1" transform="rotate(-90 51.8 264.1)">V-</text>
<text x="53.1" y="264.8">TL072</text>
<text x="62.5" y="269.2" transform="rotate(-90 62.5 269.2)">4</text>
<text x="63.4" y="264.1" transform="rotate(-90 63.4 264.1)">V-</text>
<text x="64.7" y="264.8">TL072</text>
<text x="78" y="265.3" transform="rotate(-90 78 265.3)">7</text>
<text x="81.9" y="265.3" transform="rotate(-90 81.9 265.3)">8</text>
<text x="85.8" y="265.3" transform="rotate(-90 85.8 265.3)">9</text>
<text x="93.6" y="265.3" transform="rotate(-90 93.6 265.3)">7</text>
<text x="97.5" y="265.3" transform="rotate(-90 97.5 265.3)">8</text>
<text x="105.3" y="265.3" transform="rotate(-90 105.3 265.3)">7</text>
<text x="109.1" y="265.3" transform="rotate(-90 109.1 265.3)">8</text>
<text x="116.9" y="265.3" transform="rotate(-90 116.9 265.3)">7</text>
<text x="120.8" y="265.3" transform="rotate(-90 120.8 265.3)">8</text>
<text x="128.6" y="265.3" transform="rotate(-90 128.6 265.3)">7</text>
<text x="132.5" y="265.3" transform="rotate(-90 132.5 265.3)">8</text>
<text x="140.3" y="265.3" transform="rotate(-90 140.3 265.3)">7</text>
<text x="144.2" y="265.3" transform="rotate(-90 144.2 265.3)">8</text>
<text x="34.6" y="289.2">1</text>
<text x="99.4" y="289.2">2</text>
<text x="164.2" y="289.2">3</text>
<text x="228.9" y="289.2">4</text>
<text x="293.7" y="289.2">5</text>
<text x="358.5" y="289.2">6</text>
</g>
<g font-size="1.6">
<text x="373.3" y="256.9">8</text>
<text x="376" y="256.9">OF</text>
<text x="380.1" y="256.9">11</text>
</g>
<g font-size="1.4">
<text x="108.4" y="88.9" transform="rotate(90 108.4 88.9)">+</text>
<text x="178.7" y="87.4" transform="rotate(-90 178.7 87.4)">+</text>
<text x="279.5" y="87.3">+</text>
<text x="178.7" y="159.4" transform="rotate(-90 178.7 159.4)">+</text>
<text x="108.4" y="168.7" transform="rotate(90 108.4 168.7)">+</text>
</g>
</svg>
